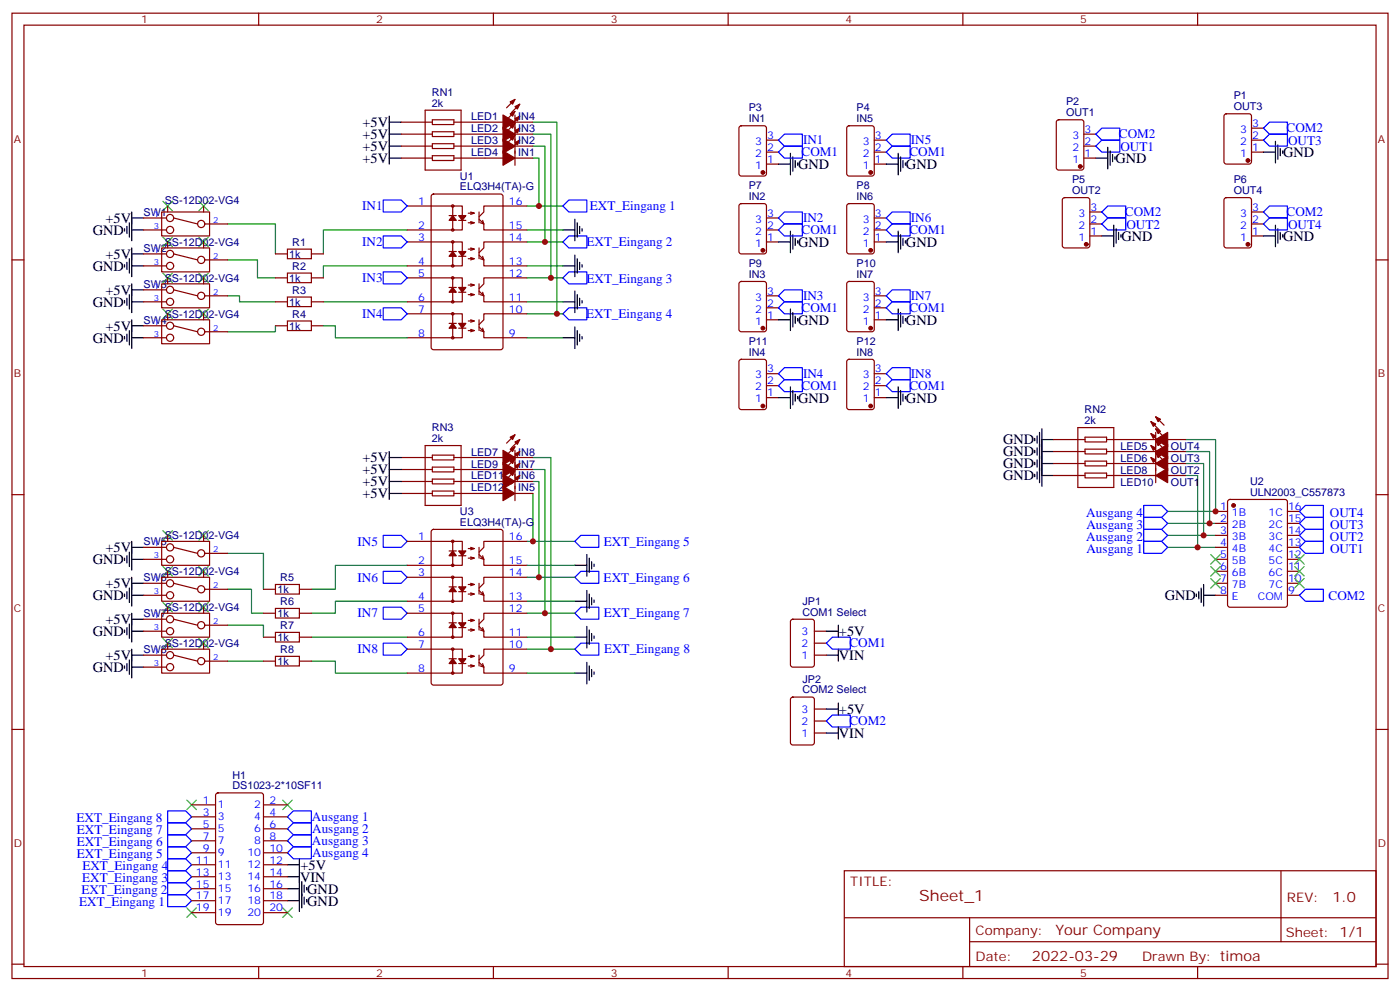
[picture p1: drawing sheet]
<svg xmlns="http://www.w3.org/2000/svg" width="412mm" height="292mm" viewBox="0 0 412 292" stroke-linecap="round" stroke-linejoin="round" font-family="sans-serif">
<g fill="none" stroke="#870000" stroke-width=".35">
<path d="M3.5 3.9h405.4v284.3h-405.4zM7.1 7.4h398.2v277.3h-398.2zM76.2 3.9v3.5M145.3 3.9v3.5M214.5 3.9v3.5M283.6 3.9v3.5M352.8 3.9v3.5M118.2 39.5h9.2M118.2 36h9.2M125.2 32.5h10.6v17.6h-10.6zM127.4 35.3h6.3v1.4h-6.3zM127.4 38.8h6.3v1.4h-6.3z"/>
<path d="M133.7 39.5h14.5M133.7 36h14.5M151.7 39.5h5.3M151.7 36h5.3M151.7 39.9l-2.5 2.4M151.7 33.9v14.8M151.7 36.3l-2.5 2.5M151.7 32.8l-2.5 2.5M151.7 29.3l-2.5 2.5M153.1 37.7l-2.5 2.5M153.1 34.2l-2.5 2.5M153.1 30.7l-2.5 2.5"/>
<path d="M217.9 37.2l.5-.2h6.7l.6 .5 .1 13.7-.5 .6-6.9 .1-.7-.5v-13.7zM249.6 37.2l.5-.2h6.7l.7 .5v13.7l-.4 .6-7 .1-.6-.5-.1-13.7zM311.4 35.5l.5-.2h6.7l.6 .4 .1 13.7-.5 .6-6.9 .1-.7-.5-.1-13.6zM319.3 39.5h3.5M360.8 33.7l.4-.2h6.7l.7 .4 .1 13.7-.5 .7h-7l-.6-.4-.1-13.7zM368.7 37.7h3.5M118.2 46.6h9.2M118.2 43h9.2M127.2 57.4l.5-.2h19.8l.6 .4 .1 44.7-.5 .7h-20l-.6-.5-.1-44.6zM127.4 42.3h6.3v1.4h-6.3zM127.4 45.9h6.3v1.4h-6.3zM133.7 46.6h14.5"/>
<path d="M133.7 43h14.5M151.7 46.6h5.3M151.7 43h5.3M153.1 41.3l-2.5 2.4M225.8 48.3h3.5M225.8 44.8h3.5M225.8 41.3h3.5M257.5 48.3h3.6M257.5 44.8h3.6M257.5 41.3h3.6M313.1 58.4l.5-.2h6.7l.7 .4v13.7l-.4 .7h-7l-.6-.4-.1-13.7zM319.3 46.6h3.5"/>
<path d="M319.3 43h3.5M360.8 58.4l.4-.2h6.7l.7 .4 .1 13.7-.5 .7h-7l-.6-.4-.1-13.7zM368.7 44.8h3.5M368.7 41.3h3.5M3.5 76.6h3.6M42.3 67.7h6.7M42.3 64.2h6.7M42.3 74.8h6.7M42.3 78.3h6.7M47.6 73h14.1v7.1h-14.1zM47.6 62.4h14.1v7.1h-14.1zM49.4 60.7v1.7"/>
<path d="M49.4 71.3v1.7M51.2 74.8l7 1.8M51.2 64.2l7 1.8M60 60.7v1.7M60 71.3v1.7M60.3 76.6h6.7M60.3 66h6.7M81.1 74.8h3.6M84.7 73.4h7v2.8h-7zM91.7 74.8h3.5M119.9 60.7h13.4v7h-13.4M119.9 71.3h13.4v7h-13.4"/>
<path d="M132.3 63.5h2.1M132.3 74.1h2.1M133.3 60.7h2.9v7h-2.9M133.3 71.3h2.9v7h-2.9M135.1 64.9h2.1M135.1 75.5h2.1M138.6 62.4l1.1 .4h-1.8M138.6 65.3l1.1 .3h-1.8M138.6 73l1.1 .4h-1.8M138.6 75.8l1.1 .4h-1.8M139.7 62.8l-1.1 .3M139.7 65.6l-1.1 .4"/>
<path d="M139.7 73.4l-1.1 .3M139.7 76.2l-1.1 .4M141.1 64.6l1.4 1.4-.3-1.1M141.1 75.1l1.4 1.5-.3-1.1M141.1 62.4v3.2M141.1 73v3.2M141.5 65.6l1 .4v1.7h12.7M141.5 76.2l1 .4v1.7h12.7M155.2 60.7h-12.7v1.7l-1.4 1.5M155.2 71.3h-12.7v1.7l-1.4 1.4M217.9 60.2l.5-.2h6.7l.6 .4 .1 13.7-.5 .6-6.9 .1-.7-.5v-13.6zM225.8 71.3h3.5"/>
<path d="M225.8 67.7h3.5M225.8 64.2h3.5M249.6 60.2l.5-.2h6.7l.7 .4v13.7l-.4 .6-7 .1-.6-.5-.1-13.6zM257.5 71.3h3.6M257.5 67.7h3.6M257.5 64.2h3.6M321 69.5h3.6M321 66h3.6M321 62.4h3.6M368.7 69.5h3.5M368.7 66h3.5M368.7 62.4h3.5"/>
<path d="M405.3 76.6h3.6M42.3 96h6.7M42.3 88.9h6.7M42.3 99.5h6.7M42.3 85.4h6.7M47.6 94.2h14.1v7h-14.1zM47.6 83.6h14.1v7.1h-14.1zM49.4 81.8v1.8M49.4 92.4v1.8M51.2 96l7 1.7M51.2 85.4l7 1.7M60 81.8v1.8"/>
<path d="M60 92.4v1.8M60.3 87.1h6.7M60.3 97.7h6.7M81.1 96h3.6M81.1 88.9h3.6M81.1 81.8h3.6M84.7 94.5h7v2.9h-7zM84.7 87.5h7v2.8h-7zM84.7 80.4h7v2.9h-7zM91.7 96h3.5M91.7 88.9h3.5M91.7 81.8h3.5"/>
<path d="M119.9 81.8h13.4v7.1h-13.4M119.9 92.4h13.4v7.1h-13.4M132.3 84.7h2.1M132.3 95.3h2.1M133.3 81.8h2.9v7.1h-2.9M133.3 92.4h2.9v7.1h-2.9M135.1 86.1h2.1M135.1 96.7h2.1M138.6 83.6l1.1 .4h-1.8M138.6 86.4l1.1 .4h-1.8M138.6 94.2l1.1 .3h-1.8M138.6 97l1.1 .4h-1.8"/>
<path d="M139.7 84l-1.1 .3M139.7 86.8l-1.1 .3M139.7 94.5l-1.1 .4M139.7 97.4l-1.1 .3M141.1 85.7l1.4 1.4-.3-1M141.1 96.3l1.4 1.4-.3-1M141.1 83.6v3.2M141.1 94.2v3.2M141.5 86.8l1 .3v1.8h12.7M141.5 97.4l1 .3v1.8h12.7M155.2 81.8h-12.7v1.8l-1.4 1.4M155.2 92.4h-12.7v1.8l-1.4 1.4"/>
<path d="M217.9 83.1l.5-.2h6.7l.6 .4 .1 13.7-.5 .7h-6.9l-.7-.4v-13.7zM225.8 94.2h3.5M225.8 90.7h3.5M225.8 87.1h3.5M249.6 83.1l.5-.2h6.7l.7 .4v13.7l-.4 .7h-7l-.6-.4-.1-13.7zM257.5 94.2h3.6M257.5 90.7h3.6M257.5 87.1h3.6M217.9 106l.5-.2h6.7l.6 .5 .1 13.6-.5 .7-6.9 .1-.7-.5v-13.7zM225.8 117.1h3.5M225.8 113.6h3.5M225.8 110.1h3.5"/>
<path d="M249.6 106l.5-.2h6.7l.7 .5v13.6l-.4 .7-7 .1-.6-.5-.1-13.7zM257.5 117.1h3.6M257.5 113.6h3.6M257.5 110.1h3.6M118.2 134.8h9.2M118.2 138.3h9.2M125.2 131.2h10.6v17.7h-10.6zM127.4 134.1h6.3v1.4h-6.3zM127.4 137.6h6.3v1.4h-6.3zM133.7 134.8h14.5M133.7 138.3h14.5M151.7 134.8h5.3"/>
<path d="M151.7 138.3h5.3M151.7 132.6v14.9M151.7 128.1l-2.5 2.4M151.7 131.6l-2.5 2.5M151.7 135.1l-2.5 2.5M151.7 138.6l-2.5 2.5M153.1 129.5l-2.5 2.4M153.1 133l-2.5 2.5M153.1 136.5l-2.5 2.5M310.4 136.5h9.2M310.4 133h9.2M310.4 129.5h9.2"/>
<path d="M317.5 125.9h10.6v17.7h-10.6zM319.6 128.8h6.4v1.4h-6.4zM319.6 132.3h6.4v1.4h-6.4zM319.6 135.8h6.4v1.4h-6.4zM319.6 139.3h6.4v1.5h-6.4zM326 136.5h14.4M326 133h14.4M326 129.5h14.4M339 134.8l2.5 2.4M339 131.2l2.5 2.5M339 127.7l2.5 2.5M339 124.2l2.5 2.4"/>
<path d="M340.4 133.4l2.5 2.4M340.4 127.4v14.8M340.4 129.8l2.5 2.5M340.4 126.3l2.5 2.5M340.4 122.8l2.5 2.4M344 136.5h5.2M344 133h5.2M344 129.5h5.2M3.5 145.7h3.6M47.6 159.5h14.1v7h-14.1zM49.4 157.7v1.8M60 157.7v1.8"/>
<path d="M118.2 141.8h9.2M118.2 145.3h9.2M119.9 159.5h13.4v7h-13.4M127.2 156.1l.5-.2h19.8l.6 .5 .1 44.7-.5 .6-20 .1-.6-.5-.1-44.7zM127.4 141.1h6.3v1.4h-6.3zM127.4 144.6h6.3v1.5h-6.3zM133.3 159.5h2.9v7h-2.9M133.7 141.8h14.5M133.7 145.3h14.5M151.7 141.8h5.3M151.7 145.3h5.3M153.1 140.1l-2.5 2.4"/>
<path d="M155.2 159.5h-12.7v1.7l-1.4 1.4M310.4 140.1h9.2M326 140.1h14.4M344 140.1h5.2M358.1 150.6h3.5M358.1 154.2h3.5M358.1 157.7h3.5M361.8 147.3l.5-.2h16.2l.7 .4v30.7l-.4 .6-16.5 .1-.6-.5-.1-30.6zM379.2 150.6h3.6M379.2 154.2h3.6M379.2 157.7h3.6M405.3 145.7h3.6"/>
<path d="M42.3 161.2h6.7M42.3 164.7h6.7M42.3 171.8h6.7M42.3 175.3h6.7M47.6 170h14.1v7.1h-14.1zM49.4 168.3v1.7M49.4 178.9v1.7M51.2 171.8l7 1.8M51.2 161.2l7 1.8M60 168.3v1.7M60 178.9v1.7M60.3 173.6h6.7"/>
<path d="M60.3 163h6.7M77.6 173.6h3.5M81.1 179.2h7.1v2.8h-7.1zM81.1 172.2h7.1v2.8h-7.1zM88.2 173.6h3.5M119.9 170h13.4v7.1h-13.4M132.3 162.3h2.1M132.3 172.9h2.1M133.3 170h2.9v7.1h-2.9M135.1 163.7h2.1M135.1 174.3h2.1M138.6 161.2l1.1 .4h-1.8"/>
<path d="M138.6 164l1.1 .4h-1.8M138.6 171.8l1.1 .4h-1.8M138.6 174.6l1.1 .4h-1.8M139.7 161.6l-1.1 .3M139.7 164.4l-1.1 .3M139.7 172.2l-1.1 .3M139.7 175l-1.1 .3M141.1 163.3l1.4 1.4-.3-1M141.1 173.9l1.4 1.4-.3-1M141.1 161.2v3.2M141.1 171.8v3.2M141.5 164.4l1 .3v1.8h12.7"/>
<path d="M141.5 175l1 .3v1.8h12.7M155.2 170h-12.7v1.8l-1.4 1.4M358.1 161.2h3.5M358.1 164.7h3.5M358.1 168.3h3.5M358.1 171.8h3.5M358.1 175.3h3.5M379.2 161.2h3.6M379.2 164.7h3.6M379.2 168.3h3.6M379.2 171.8h3.6M379.2 175.3h3.6"/>
<path d="M42.3 185.9h6.7M42.3 193h6.7M42.3 196.5h6.7M42.3 182.4h6.7M47.6 191.2h14.1v7.1h-14.1zM47.6 180.6h14.1v7.1h-14.1zM49.4 189.4v1.8M51.2 193l7 1.7M51.2 182.4l7 1.8M60 189.4v1.8M60.3 194.7h6.7M60.3 184.2h6.7"/>
<path d="M77.6 194.7h3.5M77.6 187.7h3.5M77.6 180.6h3.5M81.1 193.3h7.1v2.8h-7.1zM81.1 186.3h7.1v2.8h-7.1zM88.2 194.7h3.5M88.2 187.7h3.5M88.2 180.6h3.5M119.9 180.6h13.4v7.1h-13.4M119.9 191.2h13.4v7.1h-13.4M132.3 183.4h2.1M132.3 194h2.1"/>
<path d="M133.3 180.6h2.9v7.1h-2.9M133.3 191.2h2.9v7.1h-2.9M135.1 184.9h2.1M135.1 195.4h2.1M138.6 182.4l1.1 .3h-1.8M138.6 185.2l1.1 .4h-1.8M138.6 193l1.1 .3h-1.8M138.6 195.8l1.1 .3h-1.8M139.7 182.7l-1.1 .4M139.7 185.6l-1.1 .3M139.7 193.3l-1.1 .4M139.7 196.1l-1.1 .4"/>
<path d="M141.1 184.5l1.4 1.4-.3-1M141.1 195.1l1.4 1.4-.3-1.1M141.1 182.4v3.2M141.1 193v3.1M141.5 185.6l1 .3v1.8h12.7M141.5 196.1l1 .4v1.8h12.7M155.2 180.6h-12.7v1.8l-1.4 1.4M155.2 191.2h-12.7v1.8l-1.4 1.4M233.1 182.6l.4-.2h5.7l.6 .4 .1 13-.5 .6-5.9 .1-.6-.5-.1-12.9zM239.9 185.9h3.5M239.9 193h3.5M239.9 189.4h3.5"/>
<path d="M3.5 214.8h3.6M233.1 205.5l.4-.2h5.7l.6 .4 .1 13-.5 .7h-5.9l-.6-.4-.1-13zM239.9 208.8h3.5M239.9 215.9h3.5M239.9 212.4h3.5M405.3 214.8h3.6M56.4 237.1h7.1M63.7 233.7l.5-.2h12.7l.7 .5v37.6l-.5 .7h-12.9l-.6-.4-.1-37.7zM77.6 237.1h7.1M56.4 240.6h7.1M56.4 244.1h7.1M56.4 247.7h7.1"/>
<path d="M56.4 251.2h7.1M56.4 254.7h7.1M56.4 258.2h7.1M77.6 240.6h7.1M77.6 244.1h7.1M77.6 247.7h7.1M77.6 251.2h7.1M77.6 254.7h7.1M77.6 258.2h7.1M248.7 256.5h156.6v28.2h-156.6zM377.3 256.5v20.9M56.4 261.8h7.1"/>
<path d="M56.4 265.3h7.1M56.4 268.8h7.1M77.6 261.8h7.1M77.6 265.3h7.1M77.6 268.8h7.1M248.7 270.3h156.5M285.6 277.4h119.6M285.6 270.3v14.1M3.5 284h3.6M76.2 284.7v3.5M145.3 284.7v3.5M214.5 284.7v3.5"/>
<path d="M283.6 284.7v3.5M352.8 284.7v3.5M405.3 284h3.6"/>
<circle cx="50.1" cy="74.8" r="1.06"/>
<circle cx="50.1" cy="67.7" r="1.06"/>
<circle cx="50.1" cy="78.3" r="1.06"/>
<circle cx="50.1" cy="64.2" r="1.06"/>
<circle cx="59.3" cy="76.6" r="1.06"/>
<circle cx="59.3" cy="66" r="1.06"/>
<circle cx="133.4" cy="60.7" r=".35"/>
<circle cx="133.4" cy="67.7" r=".35"/>
<circle cx="133.4" cy="78.3" r=".35"/>
<circle cx="133.4" cy="71.3" r=".35"/>
<circle cx="50.1" cy="99.5" r="1.06"/>
<circle cx="50.1" cy="96" r="1.06"/>
<circle cx="50.1" cy="85.4" r="1.06"/>
<circle cx="50.1" cy="88.9" r="1.06"/>
<circle cx="59.3" cy="87.1" r="1.06"/>
<circle cx="59.3" cy="97.7" r="1.06"/>
<circle cx="133.4" cy="81.8" r=".35"/>
<circle cx="133.4" cy="92.4" r=".35"/>
<circle cx="133.4" cy="88.9" r=".35"/>
<circle cx="133.4" cy="99.5" r=".35"/>
<circle cx="133.4" cy="159.5" r=".35"/>
<circle cx="50.1" cy="161.2" r="1.06"/>
<circle cx="50.1" cy="171.8" r="1.06"/>
<circle cx="50.1" cy="164.7" r="1.06"/>
<circle cx="50.1" cy="175.3" r="1.06"/>
<circle cx="59.3" cy="173.6" r="1.06"/>
<circle cx="59.3" cy="163" r="1.06"/>
<circle cx="133.4" cy="170" r=".35"/>
<circle cx="133.4" cy="177.1" r=".35"/>
<circle cx="133.4" cy="166.5" r=".35"/>
<circle cx="50.1" cy="185.9" r="1.06"/>
<circle cx="50.1" cy="196.5" r="1.06"/>
<circle cx="50.1" cy="182.4" r="1.06"/>
<circle cx="50.1" cy="193" r="1.06"/>
<circle cx="59.3" cy="184.2" r="1.06"/>
<circle cx="59.3" cy="194.7" r="1.06"/>
<circle cx="133.4" cy="187.7" r=".35"/>
<circle cx="133.4" cy="180.6" r=".35"/>
<circle cx="133.4" cy="198.3" r=".35"/>
<circle cx="133.4" cy="191.2" r=".35"/>
</g>
<g fill="#870000" stroke="#870000" stroke-width=".35">
<path d="M340.4 140.1l3.6-2.2v4.3z"/>
<path d="M339 134.8l1.4 .7-.7 .7z"/>
<path d="M340.4 133.4l1.4 .7-.7 .7z"/>
<path d="M340.4 136.5l3.6-2.1v4.2z"/>
<path d="M339 131.2l1.4 .7-.7 .7z"/>
<path d="M340.4 129.8l1.4 .7-.7 .7z"/>
<path d="M340.4 133l3.6-2.1v4.2z"/>
<path d="M339 127.7l1.4 .7-.7 .7z"/>
<path d="M340.4 126.3l1.4 .7-.7 .7z"/>
<path d="M340.4 129.5l3.6-2.1v4.2z"/>
<path d="M339 124.2l1.4 .7-.7 .7z"/>
<path d="M340.4 122.8l1.4 .7-.7 .7z"/>
<path d="M148.2 44.5l3.5 2.1-3.5 2.1z"/>
<path d="M151.7 42l1.4-.7-.7 1.4z"/>
<path d="M150.3 40.6l1.4-.7-.7 1.4z"/>
<path d="M148.2 40.9l3.5 2.1-3.5 2.2z"/>
<path d="M151.7 38.5l1.4-.8-.7 1.5z"/>
<path d="M150.3 37l1.4-.7-.7 1.4z"/>
<path d="M148.2 37.4l3.5 2.1-3.5 2.1z"/>
<path d="M151.7 34.9l1.4-.7-.7 1.4z"/>
<path d="M150.3 33.5l1.4-.7-.7 1.4z"/>
<path d="M148.2 33.9l3.5 2.1-3.5 2.1z"/>
<path d="M151.7 31.4l1.4-.7-.7 1.4z"/>
<path d="M150.3 30l1.4-.7-.7 1.4z"/>
<path d="M148.2 132.6l3.5 2.2-3.5 2.1z"/>
<path d="M151.7 130.2l1.4-.7-.7 1.4z"/>
<path d="M150.3 128.8l1.4-.7-.7 1.4z"/>
<path d="M148.2 136.2l3.5 2.1-3.5 2.1z"/>
<path d="M151.7 133.7l1.4-.7-.7 1.4z"/>
<path d="M150.3 132.3l1.4-.7-.7 1.4z"/>
<path d="M148.2 139.7l3.5 2.1-3.5 2.1z"/>
<path d="M151.7 137.2l1.4-.7-.7 1.4z"/>
<path d="M150.3 135.8l1.4-.7-.7 1.4z"/>
<path d="M148.2 143.2l3.5 2.1-3.5 2.2z"/>
<path d="M151.7 140.8l1.4-.7-.7 1.4z"/>
<path d="M150.3 139.3l1.4-.7-.7 1.5z"/>
<path d="M133.3 162.3l1.1 1.4h-2.1z"/>
<path d="M135.1 162.3h2.1l-1 1.4z"/>
<path d="M133.3 172.9l1.1 1.4h-2.1z"/>
<path d="M135.1 172.9h2.1l-1 1.4z"/>
<path d="M133.3 183.4l1.1 1.5h-2.1z"/>
<path d="M135.1 183.4h2.1l-1 1.5z"/>
<path d="M133.3 194l1.1 1.4h-2.1z"/>
<path d="M135.1 194h2.1l-1 1.4z"/>
<path d="M133.3 63.5l1.1 1.4h-2.1z"/>
<path d="M135.1 63.5h2.1l-1 1.4z"/>
<path d="M133.3 74.1l1.1 1.4h-2.1z"/>
<path d="M135.1 74.1h2.1l-1 1.4z"/>
<path d="M133.3 84.7l1.1 1.4h-2.1z"/>
<path d="M135.1 84.7h2.1l-1 1.4z"/>
<path d="M133.3 95.3l1.1 1.4h-2.1z"/>
<path d="M135.1 95.3h2.1l-1 1.4z"/>
<circle cx="256.5" cy="119.6" r=".53"/>
<circle cx="256.5" cy="96.7" r=".53"/>
<circle cx="256.5" cy="73.7" r=".53"/>
<circle cx="256.5" cy="50.8" r=".53"/>
<circle cx="224.7" cy="119.6" r=".53"/>
<circle cx="224.7" cy="96.7" r=".53"/>
<circle cx="224.7" cy="73.7" r=".53"/>
<circle cx="224.7" cy="50.8" r=".53"/>
<circle cx="367.6" cy="72" r=".53"/>
<circle cx="367.6" cy="47.3" r=".53"/>
<circle cx="320" cy="72" r=".53"/>
<circle cx="318.2" cy="49" r=".53"/>
<circle cx="363.4" cy="148.9" r=".53"/>
</g>
<g fill="none" stroke="#000" stroke-width=".35">
<path d="M114.7 34.2v14.1M114.7 39.5h3.5M114.7 36h3.5M114.7 46.6h3.5M114.7 43h3.5M229.3 48.3h3.5M232.8 45.2v6.3M233.5 46.2v4.2M234.2 47.3v2.1M234.9 48v.7M261.1 48.3h3.5M264.6 45.2v6.3"/>
<path d="M265.3 46.2v4.2M266 47.3v2.1M266.7 48v.7M322.8 46.6h3.5M326.3 43.4v6.3M327 44.5v4.2M327.7 45.5v2.1M328.4 46.2v.7M372.2 44.8h3.5M375.7 41.6v6.4M376.4 42.7v4.2M377.1 43.7v2.2"/>
<path d="M377.8 44.5v.7M36.7 67.4v.7M36.7 78v.7M37.4 66.7v2.1M37.4 77.3v2.1M38.1 65.6v4.3M38.1 76.2v4.2M38.8 62.4v8.5M38.8 73v8.5M38.8 78.3h3.5M38.8 67.7h3.5M38.8 74.8h3.5"/>
<path d="M38.8 64.2h3.5M165.8 78.3h3.5M165.8 67.7h3.5M169.3 64.6v6.3M169.3 75.1v6.4M170 65.6v4.3M170 76.2v4.2M170.7 66.7v2.1M170.7 77.3v2.1M171.4 67.4v.7M171.4 78v.7M229.3 71.3h3.5"/>
<path d="M232.8 68.1v6.3M233.5 69.1v4.3M234.2 70.2v2.1M234.9 70.9v.7M261.1 71.3h3.5M264.6 68.1v6.3M265.3 69.1v4.3M266 70.2v2.1M266.7 70.9v.7M324.6 69.5h3.5M328.1 66.3v6.4M328.8 67.4v4.2"/>
<path d="M329.5 68.4v2.2M330.2 69.1v.8M372.2 69.5h3.5M375.7 66.3v6.4M376.4 67.4v4.2M377.1 68.4v2.2M377.8 69.1v.8M36.7 88.5v.8M36.7 99.1v.7M37.4 87.8v2.2M37.4 98.4v2.1M38.1 86.8v4.2"/>
<path d="M38.1 97.4v4.2M38.8 83.6v8.5M38.8 94.2v8.5M38.8 99.5h3.5M38.8 88.9h3.5M38.8 96h3.5M38.8 85.4h3.5M165.8 99.5h3.5M165.8 88.9h3.5M169.3 85.7v6.4M169.3 96.3v6.4M170 86.8v4.2"/>
<path d="M170 97.4v4.2M170.7 87.8v2.2M170.7 98.4v2.1M171.4 88.5v.8M171.4 99.1v.7M229.3 94.2h3.5M232.8 91v6.4M233.5 92.1v4.2M234.2 93.1v2.2M234.9 93.8v.7M261.1 94.2h3.5M264.6 91v6.4"/>
<path d="M265.3 92.1v4.2M266 93.1v2.2M266.7 93.8v.7M229.3 117.1h3.5M232.8 113.9v6.4M233.5 115v4.2M234.2 116.1v2.1M234.9 116.8v.7M261.1 117.1h3.5M264.6 113.9v6.4M265.3 115v4.2M266 116.1v2.1"/>
<path d="M266.7 116.8v.7M114.7 133v14.1M114.7 138.3h3.5M114.7 134.8h3.5M304.8 129.1v.7M304.8 132.6v.8M304.8 136.2v.7M304.8 139.7v.7M305.5 128.4v2.1M305.5 131.9v2.2M305.5 135.5v2.1M305.5 139v2.1"/>
<path d="M306.2 127.4v14.8M306.9 129.5h3.5M306.9 126.3v16.9M306.9 133h3.5M306.9 136.5h3.5M38.8 159.5v8.4M114.7 145.3h3.5M114.7 141.8h3.5M306.9 140.1h3.5M36.7 164.4v.7M36.7 175v.7M37.4 163.7v2.1"/>
<path d="M37.4 174.3v2.1M38.1 162.6v4.3M38.1 173.2v4.2M38.8 175.3h3.5M38.8 170v8.5M38.8 164.7h3.5M38.8 171.8h3.5M38.8 161.2h3.5M169.3 177.1h3.6M169.3 166.5h3.6M172.9 163.3v6.4M172.9 173.9v6.4"/>
<path d="M173.6 164.4v4.2M173.6 175v4.2M174.3 165.5v2.1M174.3 176v2.2M175 166.2v.7M175 176.7v.7M352.4 175v.7M353.1 174.3v2.1M353.8 173.2v4.2M354.5 175.3h3.6M354.5 172.2v6.3M36.7 185.6v.7"/>
<path d="M36.7 196.1v.8M37.4 184.9v2.1M37.4 195.4v2.2M38.1 183.8v4.2M38.1 194.4v4.2M38.8 193h3.5M38.8 185.9h3.5M38.8 196.5h3.5M38.8 180.6v8.5M38.8 191.2v8.5M38.8 182.4h3.5M169.3 198.3h3.6"/>
<path d="M169.3 187.7h3.6M172.9 184.5v6.4M172.9 195.1v6.3M173.6 185.6v4.2M173.6 196.1v4.3M174.3 186.6v2.1M174.3 197.2v2.1M175 187.3v.7M175 197.9v.7M243.4 193h3.5M243.4 185.9h3.5M246.9 184.2v3.5"/>
<path d="M246.9 191.2v3.5M243.4 208.8h3.5M243.4 215.9h3.5M246.9 207.1v3.5M246.9 214.1v3.6M84.7 254.7h3.5M84.7 258.2h3.5M88.2 252.9v15.6M88.9 259.6v7.8M84.7 261.8h3.5M84.7 265.3h3.5M89.6 260.7v2.1"/>
<path d="M89.6 264.2v2.1M90.3 261.4v.7M90.3 264.9v.7"/>
</g>
<g fill="none" stroke="#00f" stroke-width=".35">
<path d="M231.1 39.5h5.3v3.5h-5.3l-1.8-1.7zM262.8 39.5h5.3v3.5h-5.3l-1.7-1.7zM322.8 39.5l1.8-1.8h5.2v3.6h-5.2zM373.9 39.5h5.3v3.5h-5.3l-1.7-1.7zM373.9 36h5.3v3.5h-5.3l-1.7-1.8zM112.9 58.9h5.3l1.7 1.8-1.7 1.7h-5.3zM167.6 58.9h5.3v3.5h-5.3l-1.8-1.7zM229.3 44.8l1.8-1.8h5.3v3.6h-5.3zM261.1 44.8l1.7-1.8h5.3v3.6h-5.3zM322.8 43l1.8-1.7h5.2v3.5h-5.2zM112.9 69.5h5.3l1.7 1.8-1.7 1.7h-5.3zM167.6 69.5h5.3v3.5h-5.3l-1.8-1.7z"/>
<path d="M229.3 64.2l1.8-1.8h5.3v3.6h-5.3zM229.3 67.7l1.8-1.7h5.3v3.5h-5.3zM261.1 67.7l1.7-1.7h5.3v3.5h-5.3zM262.8 62.4h5.3v3.6h-5.3l-1.7-1.8zM326.3 60.7h5.3v3.5h-5.3l-1.7-1.8zM326.3 64.2h5.3v3.5h-5.3l-1.7-1.7zM373.9 64.2h5.3v3.5h-5.3l-1.7-1.7zM373.9 60.7h5.3v3.5h-5.3l-1.7-1.8zM112.9 90.7h5.3l1.7 1.7-1.7 1.8h-5.3zM112.9 80.1h5.3l1.7 1.7-1.7 1.8h-5.3zM167.6 90.7h5.3v3.5h-5.3l-1.8-1.8zM167.6 80.1h5.3v3.5h-5.3l-1.8-1.8z"/>
<path d="M229.3 90.7l1.8-1.8h5.3v3.5h-5.3zM229.3 87.1l1.8-1.7h5.3v3.5h-5.3zM261.1 90.7l1.7-1.8h5.3v3.5h-5.3zM262.8 85.4h5.3v3.5h-5.3l-1.7-1.8zM229.3 113.6l1.8-1.8h5.3v3.6h-5.3zM229.3 110.1l1.8-1.8h5.3v3.5h-5.3zM262.8 111.8h5.3v3.6h-5.3l-1.7-1.8zM262.8 108.3h5.3v3.5h-5.3l-1.7-1.7zM112.9 157.7h5.3l1.7 1.8-1.7 1.7h-5.3zM171.1 157.7h5.3v3.5h-5.3l-1.8-1.7zM336.9 159.5h5.3l1.8 1.7-1.8 1.8h-5.3zM336.9 155.9h5.3l1.8 1.8-1.8 1.8h-5.3z"/>
<path d="M336.9 152.4h5.3l1.8 1.8-1.8 1.7h-5.3zM336.9 148.9h5.3l1.8 1.7-1.8 1.8h-5.3zM384.5 159.5h5.3v3.5h-5.3l-1.7-1.8zM384.5 155.9h5.3v3.6h-5.3l-1.7-1.8zM384.5 152.4h5.3v3.5h-5.3l-1.7-1.7zM384.5 148.9h5.3v3.5h-5.3l-1.7-1.8zM112.9 168.3h5.3l1.7 1.7-1.7 1.8h-5.3zM112.9 178.9h5.3l1.7 1.7-1.7 1.8h-5.3zM171.1 178.9h5.3v3.5h-5.3l-1.8-1.8zM171.1 168.3h5.3v3.5h-5.3l-1.8-1.8zM384.5 173.6h5.3v3.5h-5.3l-1.7-1.8zM112.9 189.4h5.3l1.7 1.8-1.7 1.8h-5.3z"/>
<path d="M171.1 189.4h5.3v3.6h-5.3l-1.8-1.8zM243.4 189.4l1.8-1.7h5.3v3.5h-5.3zM245.2 210.6h5.3v3.5h-5.3l-1.8-1.7zM49.4 238.8h5.3l1.7 1.8-1.7 1.8h-5.3zM86.4 238.8h5.3v3.6h-5.3l-1.7-1.8zM49.4 260h5.3l1.7 1.8-1.7 1.7h-5.3zM49.4 256.5h5.3l1.7 1.7-1.7 1.8h-5.3zM49.4 252.9h5.3l1.7 1.8-1.7 1.8h-5.3zM49.4 249.4h5.3l1.7 1.8-1.7 1.7h-5.3zM49.4 245.9h5.3l1.7 1.8-1.7 1.7h-5.3zM49.4 242.4h5.3l1.7 1.7-1.7 1.8h-5.3zM84.7 247.7l1.7-1.8h5.3v3.5h-5.3z"/>
<path d="M86.4 249.4h5.3v3.5h-5.3l-1.7-1.7zM86.4 242.4h5.3v3.5h-5.3l-1.7-1.8zM49.4 263.5h5.3l1.7 1.8-1.7 1.8h-5.3z"/>
</g>
<g fill="none" stroke="#008700" stroke-width=".35">
<path d="M157 39.5h5.3v42.3M157 36h7v56.4M157 46.6h1.7v14.1h-3.5M157 43h3.5v28.3M67 76.6h8.8v5.2h5.3M67 66h14.1v8.8M119.9 78.3h-24.7v3.5M119.9 67.7h-24.7v7.1M155.2 67.7h10.6M155.2 71.3h10.6M155.2 78.3h10.6M158.7 60.7h7.1"/>
<path d="M67 87.1h3.6v1.8h10.5M81.1 96v1.7h-14.1M95.2 96h3.6v3.5h21.1M95.2 88.9h24.7M155.2 88.9h10.6M155.2 81.8h10.6M155.2 92.4h10.6M155.2 99.5h10.6M157 134.8h5.3v56.4M157 138.3h3.5v42.3M349.2 129.5h8.9v21.1h-14.1M349.2 133h7.1v21.2"/>
<path d="M349.2 136.5h5.3v21.2M157 141.8h1.7v28.2M157 145.3v14.2h-1.8M157 159.5h12.3M344 157.7h14.1M344 154.2h14.1M349.2 140.1h3.6v21.1M67 173.6h7.1v7h3.5M67 163h10.6v10.6M119.9 177.1h-21.1v3.5h-7.1M119.9 166.5h-21.1v7.1h-7.1M155.2 166.5h14.1"/>
<path d="M155.2 170h14.1M155.2 177.1h14.1M344 161.2h14.1M67 184.2h10.6v3.5M67 194.7h10.6M91.7 194.7h7.1v3.6h21.1M91.7 187.7h28.2M155.2 187.7h14.1M155.2 180.6h14.1M155.2 191.2h14.1M155.2 198.3h14.1"/>
</g>
<g fill="none" stroke="#3c3" stroke-width=".35">
<path d="M48 59.3l2.8 2.8M50.8 59.3l-2.8 2.8M58.6 59.3l2.8 2.8M61.4 59.3l-2.8 2.8M48 69.9l2.8 2.8M50.8 69.9l-2.8 2.8M58.6 69.9l2.8 2.8M61.4 69.9l-2.8 2.8M48 91l2.8 2.8M48 80.4l2.8 2.9M50.8 91l-2.8 2.8M50.8 80.4l-2.8 2.9"/>
<path d="M58.6 91l2.8 2.8M58.6 80.4l2.8 2.9M61.4 91l-2.8 2.8M61.4 80.4l-2.8 2.9M48 156.3l2.8 2.8M50.8 156.3l-2.8 2.8M58.6 156.3l2.8 2.8M61.4 156.3l-2.8 2.8M48 177.4l2.8 2.9M48 166.9l2.8 2.8M50.8 177.4l-2.8 2.9M50.8 166.9l-2.8 2.8"/>
<path d="M58.6 177.4l2.8 2.9M58.6 166.9l2.8 2.8M61.4 177.4l-2.8 2.9M61.4 166.9l-2.8 2.8M356.7 170.4l2.8 2.8M356.7 163.3l2.8 2.9M356.7 166.9l2.8 2.8M359.5 170.4l-2.8 2.8M359.5 163.3l-2.8 2.9M359.5 166.9l-2.8 2.8M381.4 170.4l2.8 2.8M381.4 163.3l2.8 2.9"/>
<path d="M381.4 166.9l2.8 2.8M384.2 170.4l-2.8 2.8M384.2 163.3l-2.8 2.9M384.2 166.9l-2.8 2.8M48 188l2.8 2.9M50.8 188l-2.8 2.9M58.6 188l2.8 2.9M61.4 188l-2.8 2.9M55 235.7l2.9 2.8M57.9 235.7l-2.9 2.8M83.3 235.7l2.8 2.8M86.1 235.7l-2.8 2.8"/>
<path d="M55 267.4l2.9 2.8M57.9 267.4l-2.9 2.8M83.3 267.4l2.8 2.8M86.1 267.4l-2.8 2.8"/>
</g>
<g fill="#c00">
<circle cx="358.1" cy="150.6" r=".88"/>
<circle cx="356.3" cy="154.2" r=".88"/>
<circle cx="354.5" cy="157.7" r=".88"/>
<circle cx="352.8" cy="161.2" r=".88"/>
<circle cx="158.8" cy="60.7" r=".88"/>
<circle cx="160.5" cy="71.3" r=".88"/>
<circle cx="162.3" cy="81.8" r=".88"/>
<circle cx="164" cy="92.4" r=".88"/>
<circle cx="162.3" cy="191.2" r=".88"/>
<circle cx="160.5" cy="180.6" r=".88"/>
<circle cx="158.8" cy="170" r=".88"/>
<circle cx="157" cy="159.5" r=".88"/>
</g>
<text font-size="4.6" fill="#800" x="270.8" y="265.5">Sheet_1</text>
<g font-size="4.2">
<text x="106.8" y="40.9">+5V</text>
<text x="106.8" y="37.4">+5V</text>
<text x="106.8" y="48">+5V</text>
<text x="106.8" y="44.5">+5V</text>
<text x="378" y="46.3">GND</text>
<text x="235.1" y="49.8">GND</text>
<text x="266.9" y="49.8">GND</text>
<text x="328.6" y="48">GND</text>
<text x="31.1" y="65.6">+5V</text>
<text x="27.3" y="69.2">GND</text>
<text x="330.4" y="71">GND</text>
<text x="378" y="71">GND</text>
<text x="31.1" y="76.2">+5V</text>
<text x="235.1" y="72.7">GND</text>
<text x="266.9" y="72.7">GND</text>
<text x="27.3" y="79.8">GND</text>
<text x="31.1" y="86.8">+5V</text>
<text x="27.3" y="90.3">GND</text>
<text x="235.1" y="95.6">GND</text>
<text x="266.9" y="95.6">GND</text>
<text x="27.3" y="100.9">GND</text>
<text x="31.1" y="97.4">+5V</text>
<text x="235.1" y="118.6">GND</text>
<text x="266.9" y="118.6">GND</text>
<text x="295.5" y="130.9">GND</text>
<text x="106.8" y="136.2">+5V</text>
<text x="295.5" y="134.4">GND</text>
<text x="295.5" y="138">GND</text>
<text x="106.8" y="143.2">+5V</text>
<text x="106.8" y="139.7">+5V</text>
<text x="295.5" y="141.5">GND</text>
<text x="106.8" y="146.8">+5V</text>
<text x="27.3" y="166.2">GND</text>
<text x="31.1" y="162.7">+5V</text>
<text x="31.1" y="173.2">+5V</text>
<text x="27.3" y="176.8">GND</text>
<text x="343.1" y="176.8">GND</text>
<text x="31.1" y="183.8">+5V</text>
<text x="27.3" y="187.4">GND</text>
<text x="247.1" y="187.3">+5V</text>
<text x="27.3" y="197.9">GND</text>
<text x="31.1" y="194.4">+5V</text>
<text x="247.1" y="194.4">VIN</text>
<text x="247.1" y="210.3">+5V</text>
<text x="247.1" y="217.3">VIN</text>
<text x="88.5" y="256.1">+5V</text>
<text x="88.4" y="259.7">VIN</text>
<text x="90.5" y="263.2">GND</text>
<text x="90.5" y="266.7">GND</text>
</g>
<g font-size="4.2" fill="#800">
<text x="392.5" y="265.7">1.0</text>
<text x="310.9" y="275.3">Your Company</text>
<text x="304" y="283.1">2022-03-29</text>
</g>
<g font-size="3.9" fill="#00f">
<text x="329.6" y="40.8">COM2</text>
<text x="379" y="39">COM2</text>
<text x="236.1" y="46.1">COM1</text>
<text x="236.5" y="42.5">IN1</text>
<text x="267.9" y="46.1">COM1</text>
<text x="268.3" y="42.5">IN5</text>
<text x="330.1" y="44.6">OUT1</text>
<text x="379.4" y="42.8">OUT3</text>
<text x="106.7" y="61.9">IN1</text>
<text x="173.8" y="62">EXT_Eingang 1</text>
<text x="236.5" y="65.5">IN2</text>
<text x="268.3" y="65.5">IN6</text>
<text x="331.4" y="63.7">COM2</text>
<text x="379" y="63.7">COM2</text>
<text x="236.1" y="69">COM1</text>
<text x="267.9" y="69">COM1</text>
<text x="331.8" y="67.5">OUT2</text>
<text x="379.4" y="67.5">OUT4</text>
<text x="106.7" y="72.5">IN2</text>
<text x="172.8" y="72.5">EXT_Eingang 2</text>
<text x="106.7" y="83.1">IN3</text>
<text x="172.8" y="83.2">EXT_Eingang 3</text>
<text x="236.5" y="88.4">IN3</text>
<text x="268.3" y="88.4">IN7</text>
<text x="106.7" y="93.7">IN4</text>
<text x="172.7" y="93.8">EXT_Eingang 4</text>
<text x="236.1" y="91.9">COM1</text>
<text x="267.9" y="91.9">COM1</text>
<text x="236.5" y="111.3">IN4</text>
<text x="268.3" y="111.3">IN8</text>
<text x="236.1" y="114.9">COM1</text>
<text x="267.9" y="114.9">COM1</text>
<text x="320" y="152.2">Ausgang 4</text>
<text x="320" y="155.8">Ausgang 3</text>
<text x="391.8" y="152.2">OUT4</text>
<text x="391.8" y="155.8">OUT3</text>
<text x="105.3" y="160.7">IN5</text>
<text x="177.9" y="160.7">EXT_Eingang 5</text>
<text x="320" y="159.3">Ausgang 2</text>
<text x="391.8" y="159.3">OUT2</text>
<text x="320" y="162.8">Ausgang 1</text>
<text x="391.8" y="162.8">OUT1</text>
<text x="105.3" y="171.3">IN6</text>
<text x="177.8" y="171.3">EXT_Eingang 6</text>
<text x="391.4" y="176.6">COM2</text>
<text x="105.3" y="181.9">IN7</text>
<text x="177.9" y="181.9">EXT_Eingang 7</text>
<text x="250.2" y="190.7">COM1</text>
<text x="105.3" y="192.5">IN8</text>
<text x="177.9" y="192.5">EXT_Eingang 8</text>
<text x="250.2" y="213.6">COM2</text>
<text x="22.5" y="242.2">EXT_Eingang 8</text>
<text x="22.6" y="245.7">EXT_Eingang 7</text>
<text x="91.9" y="241.8">Ausgang 1</text>
<text x="92" y="245.4">Ausgang 2</text>
<text x="22.6" y="249.3">EXT_Eingang 6</text>
<text x="91.9" y="248.9">Ausgang 3</text>
<text x="22.6" y="252.8">EXT_Eingang 5</text>
<text x="24.3" y="256.3">EXT_Eingang 4</text>
<text x="92" y="252.4">Ausgang 4</text>
<text x="24" y="263.3">EXT_Eingang 2</text>
<text x="24.2" y="259.8">EXT_Eingang 3</text>
<text x="23.3" y="266.9">EXT_Eingang 1</text>
</g>
<g font-size="3.9" fill="#800">
<text x="250.5" y="261.1">TITLE:</text>
<text x="379.1" y="265.7">REV:</text>
<text x="287.4" y="275.3">Company:</text>
<text x="378.7" y="275.9">Sheet: 1/1</text>
<text x="287.4" y="282.9">Date:</text>
<text x="336.4" y="283">Drawn By: timoa</text>
</g>
<g font-size="3.2" fill="#800">
<text x="41.6" y="6.9">1</text>
<text x="110.8" y="6.9">2</text>
<text x="179.9" y="6.9">3</text>
<text x="249.1" y="6.9">4</text>
<text x="318.2" y="6.9">5</text>
<text x="4.1" y="42">A</text>
<text x="405.9" y="42">A</text>
<text x="4.1" y="111.1">B</text>
<text x="405.9" y="111.1">B</text>
<text x="4.1" y="180.3">C</text>
<text x="405.9" y="180.3">C</text>
<text x="4.1" y="249.4">D</text>
<text x="405.9" y="249.4">D</text>
<text x="41.6" y="287.7">1</text>
<text x="110.8" y="287.7">2</text>
<text x="179.9" y="287.7">3</text>
<text x="249.1" y="287.7">4</text>
<text x="318.2" y="287.7">5</text>
</g>
<g font-size="3.2" fill="#000080">
<text x="127.2" y="28.2">RN1</text>
<text x="363.4" y="29.3">P1</text>
<text x="127.2" y="31.4">2k</text>
<text x="138.8" y="35.4">LED1</text>
<text x="152.7" y="35.4">IN4</text>
<text x="220.5" y="36">IN1</text>
<text x="220.5" y="32.8">P3</text>
<text x="252.3" y="36">IN5</text>
<text x="252.3" y="32.8">P4</text>
<text x="314" y="34.2">OUT1</text>
<text x="314" y="31">P2</text>
<text x="363.4" y="32.5">OUT3</text>
<text x="138.8" y="38.9">LED2</text>
<text x="152.7" y="38.9">IN3</text>
<text x="138.8" y="46">LED4</text>
<text x="138.8" y="42.4">LED3</text>
<text x="152.7" y="46">IN1</text>
<text x="152.7" y="42.5">IN2</text>
<text x="135.5" y="53">U1</text>
<text x="315.8" y="54">P5</text>
<text x="363.4" y="54">P6</text>
<text x="135.5" y="56.1">ELQ3H4(TA)-G</text>
<text x="220.5" y="58.9">IN2</text>
<text x="220.5" y="55.7">P7</text>
<text x="252.3" y="58.9">IN6</text>
<text x="252.3" y="55.7">P8</text>
<text x="315.8" y="57.2">OUT2</text>
<text x="363.4" y="57.2">OUT4</text>
<text x="42.3" y="63.6">SW1</text>
<text x="48.5" y="60">SS-12D02-VG4</text>
<text x="42.3" y="74.1">SW2</text>
<text x="48.5" y="72.4">SS-12D02-VG4</text>
<text x="85.2" y="76">1k</text>
<text x="86.1" y="72.4">R1</text>
<text x="48.5" y="83">SS-12D02-VG4</text>
<text x="85.2" y="83">1k</text>
<text x="86.1" y="79.5">R2</text>
<text x="220.5" y="81.8">IN3</text>
<text x="220.5" y="78.7">P9</text>
<text x="252.3" y="81.8">IN7</text>
<text x="252.3" y="78.7">P10</text>
<text x="42.3" y="84.7">SW3</text>
<text x="86.1" y="86.6">R3</text>
<text x="42.3" y="95.3">SW4</text>
<text x="48.5" y="93.5">SS-12D02-VG4</text>
<text x="85.2" y="90.1">1k</text>
<text x="86.1" y="93.6">R4</text>
<text x="85.2" y="97.1">1k</text>
<text x="220.5" y="101.6">P11</text>
<text x="252.3" y="101.6">P12</text>
<text x="220.5" y="104.8">IN4</text>
<text x="252.3" y="104.8">IN8</text>
<text x="319.5" y="124.9">2k</text>
<text x="319.5" y="121.7">RN2</text>
<text x="127.2" y="130.2">2k</text>
<text x="127.2" y="127">RN3</text>
<text x="138.8" y="134.2">LED7</text>
<text x="138.8" y="137.7">LED9</text>
<text x="152.7" y="134.2">IN8</text>
<text x="152.7" y="137.7">IN7</text>
<text x="330.1" y="136.1">LED6</text>
<text x="330.1" y="132.5">LED5</text>
<text x="344.9" y="136.1">OUT3</text>
<text x="344.9" y="132.5">OUT4</text>
<text x="138.8" y="141.2">LED11</text>
<text x="152.7" y="141.2">IN6</text>
<text x="330.1" y="143.1">LED10</text>
<text x="330.1" y="139.6">LED8</text>
<text x="344.9" y="143.1">OUT1</text>
<text x="344.9" y="139.6">OUT2</text>
<text x="368.2" y="142.9">U2</text>
<text x="138.8" y="144.8">LED12</text>
<text x="152.7" y="144.8">IN5</text>
<text x="368.2" y="146.1">ULN2003_C557873</text>
<text x="135.5" y="154.9">ELQ3H4(TA)-G</text>
<text x="135.5" y="151.7">U3</text>
<text x="42.3" y="160.6">SW5</text>
<text x="48.5" y="158.8">SS-12D02-VG4</text>
<text x="42.3" y="171.2">SW6</text>
<text x="48.5" y="169.4">SS-12D02-VG4</text>
<text x="82.6" y="171.2">R5</text>
<text x="48.5" y="180">SS-12D02-VG4</text>
<text x="81.7" y="174.7">1k</text>
<text x="82.6" y="178.3">R6</text>
<text x="236.4" y="178.3">JP1</text>
<text x="42.3" y="181.7">SW7</text>
<text x="81.7" y="181.8">1k</text>
<text x="82.6" y="185.3">R7</text>
<text x="236.4" y="181.3">COM1 Select</text>
<text x="48.5" y="190.6">SS-12D02-VG4</text>
<text x="81.7" y="188.9">1k</text>
<text x="42.3" y="192.3">SW8</text>
<text x="81.7" y="195.9">1k</text>
<text x="82.6" y="192.4">R8</text>
<text x="236.4" y="201.2">JP2</text>
<text x="236.4" y="204.3">COM2 Select</text>
<text x="68.4" y="232.5">DS1023-2*10SF11</text>
<text x="68.5" y="229.3">H1</text>
</g>
<g font-size="3.2" fill="#00f">
<text x="226" y="40.9">3</text>
<text x="257.7" y="40.9">3</text>
<text x="315.9" y="40.9">3</text>
<text x="319.4" y="39.2">3</text>
<text x="365.3" y="39.2">3</text>
<text x="368.8" y="40.9">2</text>
<text x="368.8" y="37.4">3</text>
<text x="222.5" y="46.2">2</text>
<text x="222.5" y="42.7">3</text>
<text x="226" y="48">1</text>
<text x="226" y="44.5">2</text>
<text x="254.2" y="46.2">2</text>
<text x="254.2" y="42.7">3</text>
<text x="257.7" y="48">1</text>
<text x="257.7" y="44.5">2</text>
<text x="315.9" y="48">1</text>
<text x="315.9" y="44.5">2</text>
<text x="319.4" y="46.2">1</text>
<text x="319.4" y="42.7">2</text>
<text x="365.3" y="46.2">1</text>
<text x="365.3" y="42.7">2</text>
<text x="368.8" y="44.5">1</text>
<text x="222.5" y="49.7">1</text>
<text x="254.2" y="49.7">1</text>
<text x="123.2" y="60.3">1</text>
<text x="149.9" y="60.3">16</text>
<text x="222.5" y="65.6">3</text>
<text x="226" y="63.9">3</text>
<text x="254.2" y="65.6">3</text>
<text x="257.7" y="63.9">3</text>
<text x="317.7" y="63.9">3</text>
<text x="321.2" y="65.6">2</text>
<text x="321.2" y="62.1">3</text>
<text x="365.3" y="63.9">3</text>
<text x="368.8" y="65.6">2</text>
<text x="368.8" y="62.1">3</text>
<text x="123.2" y="67.4">2</text>
<text x="123.2" y="70.9">3</text>
<text x="149.9" y="70.9">14</text>
<text x="149.9" y="67.4">15</text>
<text x="222.5" y="69.1">2</text>
<text x="226" y="70.9">1</text>
<text x="226" y="67.4">2</text>
<text x="254.2" y="69.1">2</text>
<text x="257.7" y="70.9">1</text>
<text x="257.7" y="67.4">2</text>
<text x="317.7" y="70.9">1</text>
<text x="317.7" y="67.4">2</text>
<text x="321.2" y="69.1">1</text>
<text x="365.3" y="70.9">1</text>
<text x="365.3" y="67.4">2</text>
<text x="368.8" y="69.1">1</text>
<text x="123.2" y="78">4</text>
<text x="149.9" y="78">13</text>
<text x="222.5" y="72.7">1</text>
<text x="254.2" y="72.7">1</text>
<text x="123.2" y="81.5">5</text>
<text x="149.9" y="81.5">12</text>
<text x="123.2" y="88.5">6</text>
<text x="149.9" y="88.5">11</text>
<text x="222.5" y="88.5">3</text>
<text x="226" y="86.8">3</text>
<text x="254.2" y="88.5">3</text>
<text x="257.7" y="86.8">3</text>
<text x="123.2" y="92.1">7</text>
<text x="149.9" y="92.1">10</text>
<text x="222.5" y="95.6">1</text>
<text x="222.5" y="92.1">2</text>
<text x="226" y="93.8">1</text>
<text x="226" y="90.3">2</text>
<text x="254.2" y="95.6">1</text>
<text x="254.2" y="92.1">2</text>
<text x="257.7" y="93.8">1</text>
<text x="257.7" y="90.3">2</text>
<text x="123.2" y="99.1">8</text>
<text x="149.9" y="99.1">9</text>
<text x="222.5" y="111.5">3</text>
<text x="226" y="113.2">2</text>
<text x="226" y="109.7">3</text>
<text x="254.2" y="111.5">3</text>
<text x="257.7" y="113.2">2</text>
<text x="257.7" y="109.7">3</text>
<text x="222.5" y="118.5">1</text>
<text x="222.5" y="115">2</text>
<text x="226" y="116.8">1</text>
<text x="254.2" y="118.5">1</text>
<text x="254.2" y="115">2</text>
<text x="257.7" y="116.8">1</text>
<text x="359.4" y="150.3">1</text>
<text x="359.4" y="153.8">2</text>
<text x="362.9" y="152">1B</text>
<text x="362.9" y="155.6">2B</text>
<text x="373.7" y="155.6">2C</text>
<text x="373.7" y="152">1C</text>
<text x="379.4" y="153.8">15</text>
<text x="379.4" y="150.3">16</text>
<text x="123.2" y="159.1">1</text>
<text x="149.9" y="159.1">16</text>
<text x="359.4" y="157.3">3</text>
<text x="359.4" y="160.9">4</text>
<text x="362.9" y="159.1">3B</text>
<text x="373.7" y="159.1">3C</text>
<text x="379.4" y="160.9">13</text>
<text x="379.4" y="157.3">14</text>
<text x="123.2" y="166.2">2</text>
<text x="149.9" y="166.2">15</text>
<text x="359.4" y="164.4">5</text>
<text x="359.4" y="167.9">6</text>
<text x="362.9" y="162.6">4B</text>
<text x="362.9" y="166.2">5B</text>
<text x="373.7" y="166.2">5C</text>
<text x="373.7" y="162.6">4C</text>
<text x="379.4" y="167.9">11</text>
<text x="379.4" y="164.4">12</text>
<text x="123.2" y="169.7">3</text>
<text x="149.9" y="169.7">14</text>
<text x="359.4" y="171.5">7</text>
<text x="362.9" y="169.7">6B</text>
<text x="362.9" y="173.2">7B</text>
<text x="373.7" y="173.2">7C</text>
<text x="373.7" y="169.7">6C</text>
<text x="379.4" y="171.5">10</text>
<text x="123.2" y="176.7">4</text>
<text x="149.9" y="176.7">13</text>
<text x="359.4" y="175">8</text>
<text x="362.9" y="176.7">E</text>
<text x="370.5" y="176.7">COM</text>
<text x="379.4" y="175">9</text>
<text x="123.2" y="180.3">5</text>
<text x="149.9" y="180.3">12</text>
<text x="123.2" y="187.3">6</text>
<text x="123.2" y="190.9">7</text>
<text x="149.9" y="190.9">10</text>
<text x="149.9" y="187.3">11</text>
<text x="236.1" y="187">3</text>
<text x="236.1" y="190.5">2</text>
<text x="123.2" y="197.9">8</text>
<text x="149.9" y="197.9">9</text>
<text x="236.1" y="194">1</text>
<text x="236.1" y="209.9">3</text>
<text x="236.1" y="213.4">2</text>
<text x="236.1" y="217">1</text>
<text x="59.7" y="236.7">1</text>
<text x="64.2" y="238.1">1</text>
<text x="74.9" y="238.1">2</text>
<text x="79.4" y="236.7">2</text>
<text x="59.7" y="240.2">3</text>
<text x="59.7" y="243.8">5</text>
<text x="64.2" y="241.7">3</text>
<text x="64.2" y="245.2">5</text>
<text x="74.9" y="241.7">4</text>
<text x="74.9" y="245.2">6</text>
<text x="79.4" y="240.2">4</text>
<text x="79.4" y="243.8">6</text>
<text x="59.7" y="247.3">7</text>
<text x="59.7" y="250.8">9</text>
<text x="64.2" y="248.7">7</text>
<text x="74.9" y="248.7">8</text>
<text x="79.4" y="247.3">8</text>
<text x="79.4" y="250.8">10</text>
<text x="57.7" y="254.4">11</text>
<text x="57.7" y="257.9">13</text>
<text x="64.2" y="252.2">9</text>
<text x="64.2" y="255.8">11</text>
<text x="72.9" y="252.2">10</text>
<text x="72.9" y="255.8">12</text>
<text x="79.4" y="254.4">12</text>
<text x="79.4" y="257.9">14</text>
<text x="57.7" y="261.4">15</text>
<text x="64.2" y="259.3">13</text>
<text x="64.2" y="262.8">15</text>
<text x="72.9" y="259.3">14</text>
<text x="72.9" y="262.8">16</text>
<text x="79.4" y="261.4">16</text>
<text x="57.7" y="264.9">17</text>
<text x="57.7" y="268.5">19</text>
<text x="64.2" y="266.3">17</text>
<text x="64.2" y="269.9">19</text>
<text x="72.9" y="266.3">18</text>
<text x="72.9" y="269.9">20</text>
<text x="79.4" y="264.9">18</text>
<text x="79.4" y="268.5">20</text>
</g>
<g font-size="2.5" fill="#00f">
<text x="45.4" y="63.9">1</text>
<text x="62.8" y="65.6">2</text>
<text x="45.4" y="67.4">3</text>
<text x="45.4" y="74.4">1</text>
<text x="45.4" y="78">3</text>
<text x="62.8" y="76.2">2</text>
<text x="45.4" y="85">1</text>
<text x="45.4" y="88.5">3</text>
<text x="62.8" y="86.8">2</text>
<text x="45.4" y="95.6">1</text>
<text x="45.4" y="99.1">3</text>
<text x="62.8" y="97.4">2</text>
<text x="45.4" y="160.9">1</text>
<text x="45.4" y="164.4">3</text>
<text x="62.8" y="162.6">2</text>
<text x="45.4" y="171.5">1</text>
<text x="62.8" y="173.2">2</text>
<text x="45.4" y="175">3</text>
<text x="45.4" y="182">1</text>
<text x="45.4" y="185.6">3</text>
<text x="62.8" y="183.8">2</text>
<text x="45.4" y="192.6">1</text>
<text x="45.4" y="196.1">3</text>
<text x="62.8" y="194.4">2</text>
</g>
</svg>
